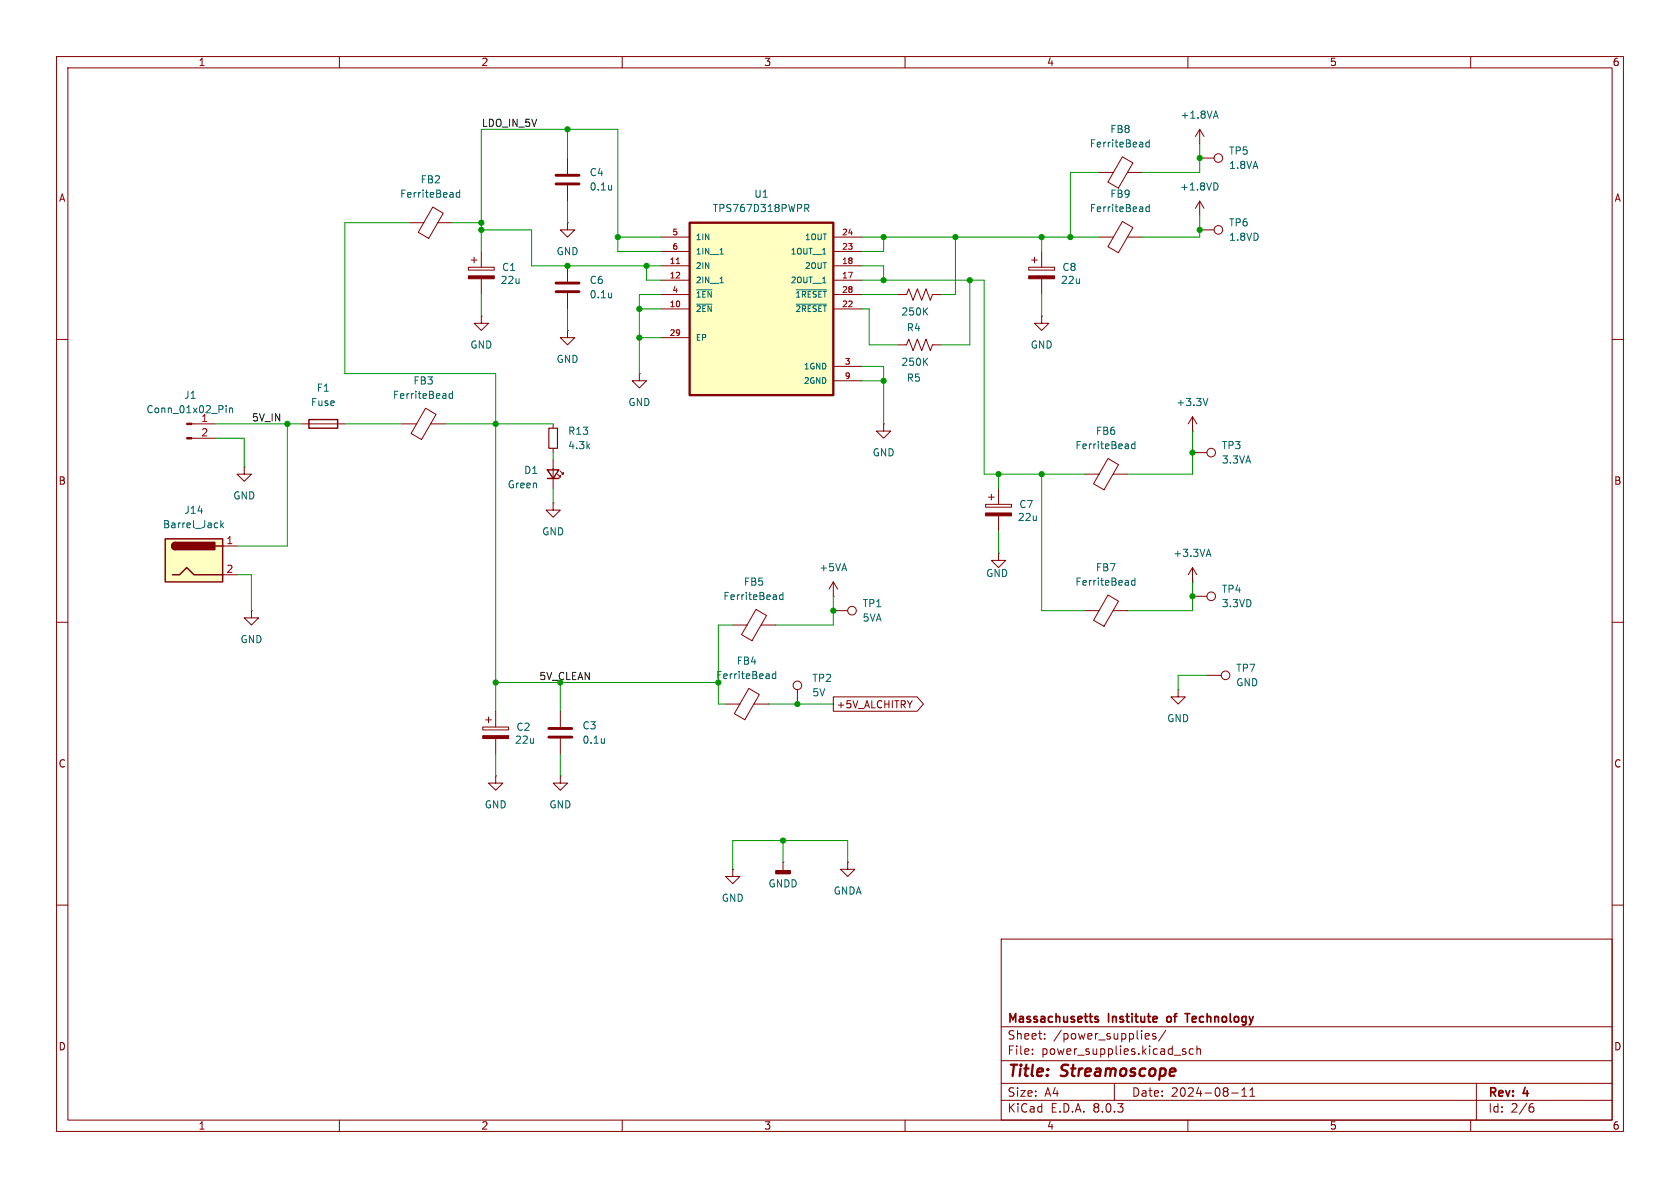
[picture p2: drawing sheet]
<svg xmlns="http://www.w3.org/2000/svg" width="297mm" height="210mm" viewBox="0 0 297 210" stroke-linecap="round" stroke-linejoin="round" font-family="sans-serif">
<g fill="none" stroke="#840000" stroke-width=".18">
<path d="M10 10h277v190h-277zM12 12h273v186h-273zM60 10v2M110 10v2M160 10v2M210 10v2M260 10v2M72.4 39.4h2.5M76.5 36.6l1.9 1.1-2.6 4.4-1.9-1zM77.4 39.4h2.6M100.3 39.4v1.2h1.3l-1.3 1.3-1.2-1.3h1.2M100.3 39.4h.1"/>
<path d="M100.3 27.9v2.8M100.3 32.8v2.8M10 60h2M82.8 47.2h4.6v.6h-4.6zM83.3 46h1M83.8 45.5v1M85.1 55.9v1.3h1.3l-1.3 1.2-1.3-1.2h1.3M85.1 55.9h.1M85.1 44.5v2.7M85.1 49.3v2.8M100.3 58.4v1.3h1.3l-1.3 1.3-1.2-1.3h1.2M100.3 58.4h.1"/>
<path d="M100.3 47v2.8M100.3 51.8v2.8M158.7 52.1h1.6l.4-1 .7 2 .8-2 .7 2 .8-2 .8 2 .3-1h1.6M285 60h2M156.2 74.9v1.3h1.3l-1.3 1.3-1.3-1.3h1.3M156.2 74.9h.1M158.7 61h1.6l.4-1.1 .7 2.1 .8-2.1 .7 2.1 .8-2.1 .8 2.1 .3-1h1.6M191.8 83.8h2.5M195.9 81.1l1.8 1-2.5 4.5-1.9-1.1zM196.8 83.8h2.6M10 110h2M129.5 110.5h2.6"/>
<path d="M133.7 107.7l1.8 1.1-2.6 4.5-1.8-1.1zM134.6 110.5h2.6M147.3 105.4h.1M147.3 102.9l-.7 1.2M147.3 102.9v2.5M147.3 102.9l.8 1.2M191.8 108h2.5M195.9 105.2l1.8 1.1-2.5 4.4-1.9-1zM196.8 108h2.6M210.8 102.9h.1M210.8 105.4h2.6M210.8 100.3l-.7 1.3"/>
<path d="M210.8 100.3v2.6M210.8 100.3l.8 1.3M285 110h2M85.3 128.5h4.6v.5h-4.6zM85.9 127.3h1M86.4 126.7v1.1M87.6 137.2v1.2h1.3l-1.3 1.3-1.2-1.3h1.2M87.6 137.2h.1M87.6 125.7v2.8M87.6 130.6v2.8M99.1 137.2v1.2h1.2l-1.2 1.3-1.3-1.3h1.3M99.1 137.2h.1"/>
<path d="M128.3 124.5h2.5M132.4 121.7l1.8 1.1-2.5 4.4-1.9-1zM133.3 124.5h2.6M141 121.9v2.6M10 160h2M129.5 153.7v1.2h1.3l-1.3 1.3-1.2-1.3h1.2M129.5 153.7h.1M138.4 152.4h.1M138.4 152.4v1.5M149.9 152.4v1.3h1.2l-1.2 1.2-1.3-1.2h1.3M149.9 152.4h.1M285 160h2"/>
<path d="M177 166h108v32h-108zM60 198v2M110 198v2M160 198v2M177 194.5h108M177 191.5h108M177 187.5h108M177 181.5h108M182.5 186.3v.1M182.5 185.5v.1M184.7 183.6v.1M184.7 182.8v.1"/>
<path d="M197 191.5v3M202.5 183.6h.6M202.5 182.8l.5-.1 .2 .4-.7 .1M204.3 182.8l-.3-.1-.3 .2 .1 .2 .5 .2v.3h-.6M206.1 182.1l-1.3 2M209 185.7l.7 .4-.2 .3-.5-.1M209.6 185.5l-.4-.1-.2 .2M210 198v2M211 185.5l-.5-.1-.3 .3v.4l.2 .2h.6M211.6 185.5l.2-.1 .4 .1v.9M211.6 184.9v1.5M217.7 193.2h1.2"/>
<path d="M219.5 193.8h.9M219.5 192.7l.5-.4v1.5M221 193.8h.8M221 192.7l.4-.4v1.5M260 198v2M261 191.5v6.5M270.6 195.7h.3l.3 .3-.1 .5-.5 .1M271 195.1l-.4 .1"/>
<circle cx="214.1" cy="105.4" r=".76"/>
<circle cx="141" cy="121.2" r=".76"/>
</g>
<path d="M193.6 179.8h.5M206.3 179.8v.7M209.5 179.2h.8M209.9 179.2v1.5M193.6 180.1l.5 .2 .1 .2-.2 .2-.4-.1" fill="none" stroke="#840000" stroke-width=".3"/>
<path d="M98.3 32.5h4.1M98.3 31h4.1M98.3 51.6h4.1M98.3 50h4.1" fill="none" stroke="#840000" stroke-width=".51"/>
<g fill="none" stroke="#006464" stroke-width=".18">
<path d="M81.3 33.6v1.3M81.3 34.1l-.4-.1-.2 .3 .1 .5h.5M108.1 32.8v.8M108.1 33.5h.1M108.1 51.8v.8M108.1 52.5v.1M163.5 55l.5 .7M164 54.4l-.7 .8M163.5 63.9l.5 .7M164 63.3l-.7 .7M200.6 78v1.3M200.6 78.5h-.3l-.3 .2 .2 .6h.4"/>
<path d="M213.4 98h.6M213.7 97.1l.4 1.3M137.1 118.7v1.3M137.1 119.2l-.3-.1-.3 .3 .2 .5h.4M138.4 104.7v1.3M138.4 105.2l-.4-.1-.2 .3 .1 .5h.5M200.6 102.2v1.2M200.6 102.7l-.3-.1-.3 .2 .2 .6h.4"/>
</g>
<g fill="#840000" stroke="#840000" stroke-width=".18">
<path d="M85.3 130h4.6v.6h-4.6z"/>
<path d="M82.8 48.8h4.6v.5h-4.6z"/>
</g>
<path d="M137.2 153.9h2.5v.5h-2.5z" fill="#840000" stroke="#840000" stroke-width=".25"/>
<path d="M121.9 39.4h25.4v30.5h-25.4z" fill="#ffffc2"/>
<path d="M121.9 39.4h25.4v30.5h-25.4z" fill="none" stroke="#840000" stroke-width=".41"/>
<g fill="none" stroke="#840000" stroke-width=".18">
<path d="M116.8 54.6h5.1M116.8 47h5.1M116.8 49.5h5.1M116.8 44.5h5.1M116.8 41.9h5.1M116.8 52.1h5.1M116.8 59.7h5.1M147.3 54.6h5.1M147.3 47h5.1M147.3 49.5h5.1M147.3 44.5h5.1M147.3 41.9h5.1"/>
<path d="M147.3 52.1h5.1M33.9 74.9h4.2M33.9 77.5h4.2M53.3 74.9h7.7M71.1 74.9h2.6M75.2 72.2l1.9 1.1-2.6 4.4-1.8-1.1zM76.1 74.9h2.6M147.3 64.8h5.1M147.3 67.3h5.1M174.2 89.2h4.6v.5h-4.6zM174.8 87.9h1M175.3 87.4v1"/>
<path d="M176.5 97.8v1.3h1.3l-1.3 1.2-1.2-1.2h1.2M176.5 97.8h.1M176.5 86.4v2.8M176.5 91.2v2.8M147.3 108h2.6M213.4 119.4h2.5M208.3 121.9v1.3h1.2l-1.2 1.3-1.3-1.3h1.3M208.3 121.9h.1"/>
<circle cx="150.6" cy="107.9" r=".76"/>
<circle cx="216.7" cy="119.4" r=".76"/>
</g>
<g fill="none" stroke="#006464" stroke-width=".18">
<path d="M142.3 36.1h.5l.2 .3-.1 .3-.6 .1M142.6 36.8l.4 .6M123.1 53.8h2.8M123.1 51.2h2.8M127.3 50h.6M127.3 44.9h.6M140.7 53.8h5.4M140.7 51.2h5.4M40 71.7v.1M40 72.1v.9M40.6 72.1v.9M40.6 72.2l.2-.1 .3 .1v.8"/>
<path d="M80 69.2v1.2M80 69.6h-.4l-.2 .2 .1 .6h.5"/>
</g>
<path d="M119.6 46.6h.6" fill="none" stroke="#a90000" stroke-width=".18"/>
<g fill="#840000" stroke="#840000" stroke-width=".18">
<path d="M174.2 90.7h4.6v.5h-4.6z"/>
<path d="M33 77.3h.9v.3h-.9z"/>
<path d="M33 74.8h.9v.3h-.9z"/>
</g>
<path d="M54.6 74.2h5.1v1.5h-5.1z" fill="none" stroke="#840000" stroke-width=".25"/>
<path d="M29.2 95.3h10.2v7.6h-10.2z" fill="#ffffc2"/>
<path d="M29.2 95.3h10.2v7.6h-10.2zM31 95.9a.64 .64 0 0 0-.6 .6 .64 .64 0 0 0 .6 .7M38.1 96.5h1.3M96.8 83.1h2l-1 1.5zM96.8 84.6h2M30.5 101.6h1.2l1.3-1.3 1.3 1.3h5.1" fill="none" stroke="#840000" stroke-width=".25"/>
<g fill="#840000" stroke="#840000" stroke-width=".25">
<path d="M30.5 96.1l.5-.2v1.3a.63 .63 0 0 1-.6-.4 .63 .63 0 0 1 .1-.7z"/>
<path d="M31 95.9h7v1.3h-7z"/>
</g>
<g fill="none" stroke="#840000" stroke-width=".18">
<path d="M194.3 30.5h2.5M198.4 39.1l1.9 1.1-2.6 4.5-1.8-1.1zM198.4 27.7l1.9 1.1-2.6 4.4-1.8-1zM199.3 30.5h2.6M212.1 22.9l-.8 1.2M212.1 22.9v2.5M212.1 35.6v2.5M212.1 22.9l.8 1.2M212.1 35.6l-.8 1.2M212.1 35.6l.8 1.2M212.1 27.9h2.5M181.9 47.2h4.5v.6h-4.5z"/>
<path d="M182.4 46h1M182.9 45.5v1M184.1 55.9v1.3h1.3l-1.3 1.2-1.2-1.2h1.2M184.1 55.9h.1M184.1 44.5v2.7M184.1 49.3v2.8M194.3 41.9h2.5M199.3 41.9h2.6M212.1 40.6h2.5M97.8 74.9v.8M97.8 79.2v.8M113 66v1.3h1.3l-1.3 1.3-1.2-1.3h1.2"/>
<path d="M113 66h.1M210.8 76.2h.1M210.8 73.7l-.7 1.2M210.8 73.7v2.5M210.8 73.7l.8 1.2M39.4 96.5h2.5M43.2 82.6v1.2h1.2l-1.2 1.3-1.3-1.3h1.3M43.2 82.6h.1M97.8 88.9v1.3h1.3l-1.3 1.2-1.3-1.2h1.3M97.8 88.9h.1M97.8 81.3v5.1M98.6 83.8l.5 .5v-.2v.2h-.3"/>
<path d="M99.1 83.3l.5 .5v-.2v.2h-.3M210.8 80h2.6M39.4 101.6h2.5M44.4 108v1.2h1.3l-1.3 1.3-1.2-1.3h1.2M44.4 108h.1M99.1 125.7v2.8M99.1 130.6v2.8M147.3 123.2h14.8l1.2 1.3-1.2 1.2h-14.8z"/>
<circle cx="215.4" cy="27.9" r=".76"/>
<circle cx="215.4" cy="40.6" r=".76"/>
<circle cx="214.1" cy="80" r=".76"/>
</g>
<g fill="none" stroke="#006464" stroke-width=".18">
<path d="M214.9 19.6l.5 1.3M203.2 24.7v1.3M203.2 36.1v1.3M203.2 36.6h-.4l-.2 .2 .1 .5h.5M203.2 25.2l-.4-.1-.2 .3 .1 .5h.5M214.6 20.5h.6M214.9 32.3a.68 .68 0 0 1 .4 .7 .68 .68 0 0 1-.4 .6M213.5 70.4l-.4 1.3M39 92v1.3M39.2 92.8l.3 .5M39.5 92.4l-.5 .5M106.9 130.5v.9"/>
<path d="M106.9 131.3h-.1"/>
</g>
<path d="M181.9 48.8h4.5v.5h-4.5z" fill="#840000" stroke="#840000" stroke-width=".18"/>
<path d="M97 75.7h1.6v3.5h-1.6z" fill="none" stroke="#840000" stroke-width=".2"/>
<path d="M97 130.3h4.1M97 128.8h4.1" fill="none" stroke="#840000" stroke-width=".51"/>
<g fill="none" stroke="#009600" stroke-width=".18">
<path d="M72.4 39.4h-11.4v26.6h26.6v59.7M80 39.4h5.1M100.3 22.9v5M100.3 35.6v3.8M194.3 30.5h-5.1v11.4M212.1 38.1v3.8h-10.2M212.1 25.4v5.1h-10.2M85.1 40.6h8.9v6.4h22.8M85.1 44.5v-21.6h24.1v21.6h7.6M85.1 52.1v3.8M100.3 54.6v3.8M109.2 41.9h7.6"/>
<path d="M113 54.6h3.8M113 59.7h3.8M114.3 47v2.5h2.5M116.8 52.1h-3.8v13.9M152.4 47h3.8v2.5M152.4 41.9h41.9M152.4 52.1h6.3M152.4 49.5h21.6v34.3h17.8M152.4 54.6h1.3v6.4h5M156.2 41.9v2.6h-3.8M168.9 41.9v10.2h-2.5M171.4 49.5v11.5h-5"/>
<path d="M184.1 41.9v2.6M184.1 52.1v3.8M38.1 74.9h15.2M38.1 77.5h5.1v5.1M50.8 74.9v21.6h-8.9M61 74.9h10.1M78.7 74.9h19.1M152.4 64.8h3.8v10.1M152.4 67.3h3.8M210.8 76.2v7.6h-11.4M97.8 80v1.3M97.8 86.4v2.5"/>
<path d="M176.5 83.8v2.6M176.5 94v3.8M184.1 83.8v24.2h7.7M41.9 101.6h2.5v6.4M129.5 110.5h-2.5v14h1.3M147.3 105.4v5.1h-10.1M210.8 102.9v5.1h-11.4M213.4 119.4h-5.1v2.5M87.6 133.4v3.8M87.6 120.7h39.4M99.1 120.7v5M99.1 133.4v3.8"/>
<path d="M135.9 124.5h11.4M138.4 148.6v3.8M149.9 152.4v-3.8h-20.4v5.1"/>
</g>
<g fill="#009600" stroke="#009600" stroke-width=".18">
<circle cx="156.2" cy="41.9" r=".46"/>
<circle cx="168.9" cy="41.9" r=".46"/>
<circle cx="171.4" cy="49.5" r=".46"/>
<circle cx="156.2" cy="49.5" r=".46"/>
<circle cx="141" cy="124.5" r=".46"/>
<circle cx="138.4" cy="148.6" r=".46"/>
<circle cx="147.3" cy="108" r=".46"/>
<circle cx="100.3" cy="47" r=".46"/>
<circle cx="114.3" cy="47" r=".46"/>
<circle cx="100.3" cy="22.9" r=".46"/>
<circle cx="109.2" cy="41.9" r=".46"/>
<circle cx="184.1" cy="83.8" r=".46"/>
<circle cx="156.2" cy="67.3" r=".46"/>
<circle cx="176.5" cy="83.8" r=".46"/>
<circle cx="210.8" cy="105.4" r=".46"/>
<circle cx="210.8" cy="80" r=".46"/>
<circle cx="212.1" cy="40.6" r=".46"/>
<circle cx="212.1" cy="27.9" r=".46"/>
<circle cx="85.1" cy="40.6" r=".46"/>
<circle cx="85.1" cy="39.4" r=".46"/>
<circle cx="50.8" cy="74.9" r=".46"/>
<circle cx="184.1" cy="41.9" r=".46"/>
<circle cx="189.2" cy="41.9" r=".46"/>
<circle cx="87.6" cy="74.9" r=".46"/>
<circle cx="87.6" cy="120.7" r=".46"/>
<circle cx="113" cy="59.7" r=".46"/>
<circle cx="113" cy="54.6" r=".46"/>
<circle cx="127" cy="120.7" r=".46"/>
</g>
<g font-size="2.8" fill="#840000">
<text x="178" y="190.9">Title:</text>
<text x="187.7" y="190.9">Streamoscope</text>
</g>
<g font-size="2.1" fill="#840000">
<text x="178" y="184">Sheet:</text>
<text x="178" y="181.2">Massachusetts</text>
<text x="186.2" y="184">/power_supplies/</text>
<text x="196" y="181.2">Institute</text>
<text x="207" y="181.2">of</text>
<text x="210.9" y="181.2">Technology</text>
<text x="178" y="186.7">File:</text>
<text x="184.1" y="186.7">power_supplies.kicad_sch</text>
<text x="178" y="196.9">KiCad</text>
<text x="178" y="194.1">Size:</text>
<text x="184.7" y="194.1">A4</text>
<text x="185.7" y="196.9">E.D.A.</text>
<text x="193.3" y="196.9">8.0.3</text>
<text x="200" y="194.1">Date:</text>
<text x="207" y="194.1">2024-08-11</text>
<text x="263" y="194.3">Rev:</text>
<text x="263" y="196.9">Id:</text>
<text x="267.1" y="196.9">2/6</text>
<text x="269.4" y="194.3">4</text>
</g>
<g font-size="1.8" fill="#840000">
<text x="35" y="11.9">1</text>
<text x="85" y="11.9">2</text>
<text x="135" y="11.9">3</text>
<text x="185" y="11.9">4</text>
<text x="235" y="11.9">5</text>
<text x="285" y="11.9">6</text>
<text x="10.3" y="35.9">A</text>
<text x="285.3" y="35.9">A</text>
<text x="10.3" y="85.9">B</text>
<text x="285.3" y="85.9">B</text>
<text x="147.8" y="125.4">+5V_ALCHITRY</text>
<text x="10.3" y="135.9">C</text>
<text x="285.3" y="135.9">C</text>
<text x="10.3" y="185.9">D</text>
<text x="285.3" y="185.9">D</text>
<text x="35" y="199.9">1</text>
<text x="85" y="199.9">2</text>
<text x="135" y="199.9">3</text>
<text x="185" y="199.9">4</text>
<text x="235" y="199.9">5</text>
<text x="285" y="199.9">6</text>
</g>
<g font-size="1.8" fill="#0f0f0f">
<text x="85.1" y="22.5">LDO_IN_5V</text>
<text x="44.4" y="74.6">5V_IN</text>
</g>
<g font-size="1.8" fill="#006464">
<text x="196.2" y="23.7">FB8</text>
<text x="208.6" y="21.2">+1.8VA</text>
<text x="192.6" y="26.3">FerriteBead</text>
<text x="217.2" y="27.5">TP5</text>
<text x="70.6" y="35.2">FerriteBead</text>
<text x="74.3" y="32.6">FB2</text>
<text x="104.1" y="31.3">C4</text>
<text x="104.1" y="33.9">0.1u</text>
<text x="133.2" y="35.2">U1</text>
<text x="196.2" y="35.2">FB9</text>
<text x="208.5" y="33.9">+1.8VD</text>
<text x="217.2" y="30.1">1.8VA</text>
<text x="125.9" y="37.7">TPS767D318PWPR</text>
<text x="192.6" y="37.7">FerriteBead</text>
<text x="217.2" y="40.2">TP6</text>
<text x="98.3" y="45.3">GND</text>
<text x="217.2" y="42.8">1.8VD</text>
<text x="88.4" y="50.4">22u</text>
<text x="88.7" y="48.1">C1</text>
<text x="104.1" y="50.4">C6</text>
<text x="104.1" y="52.9">0.1u</text>
<text x="187.5" y="50.4">22u</text>
<text x="187.7" y="48.1">C8</text>
<text x="159.2" y="56">250K</text>
<text x="160.2" y="58.8">R4</text>
<text x="83.1" y="61.8">GND</text>
<text x="98.3" y="64.4">GND</text>
<text x="159.2" y="64.9">250K</text>
<text x="182.1" y="61.8">GND</text>
<text x="32.5" y="70.7">J1</text>
<text x="54.9" y="72">Fuse</text>
<text x="55.9" y="69.4">F1</text>
<text x="69.4" y="70.7">FerriteBead</text>
<text x="73" y="68.2">FB3</text>
<text x="111" y="72">GND</text>
<text x="160.2" y="67.7">R5</text>
<text x="207.9" y="72">+3.3V</text>
<text x="25.8" y="73.3">Conn_01x02_Pin</text>
<text x="35.5" y="74.7">1</text>
<text x="100.3" y="77.1">R13</text>
<text x="193.6" y="77.1">FB6</text>
<text x="92.6" y="84">D1</text>
<text x="100.3" y="79.6">4.3k</text>
<text x="154.2" y="80.9">GND</text>
<text x="190" y="79.6">FerriteBead</text>
<text x="215.9" y="79.6">TP3</text>
<text x="215.9" y="82.1">3.3VA</text>
<text x="41.1" y="88.5">GND</text>
<text x="89.7" y="86.5">Green</text>
<text x="28.7" y="93.6">Barrel_Jack</text>
<text x="32.5" y="91">J14</text>
<text x="95.8" y="94.8">GND</text>
<text x="179.8" y="92.3">22u</text>
<text x="180.1" y="90">C7</text>
<text x="144.7" y="101.2">+5VA</text>
<text x="193.6" y="101.2">FB7</text>
<text x="207.3" y="98.7">+3.3VA</text>
<text x="127.8" y="106.3">FerriteBead</text>
<text x="131.4" y="103.7">FB5</text>
<text x="152.4" y="107.5">TP1</text>
<text x="174.2" y="102.2">GND</text>
<text x="190" y="103.7">FerriteBead</text>
<text x="215.9" y="105">TP4</text>
<text x="215.9" y="107.5">3.3VD</text>
<text x="42.4" y="113.9">GND</text>
<text x="152.4" y="110.1">5VA</text>
<text x="130.1" y="117.7">FB4</text>
<text x="218.4" y="119">TP7</text>
<text x="126.5" y="120.2">FerriteBead</text>
<text x="143.5" y="120.8">TP2</text>
<text x="143.5" y="123.3">5V</text>
<text x="218.4" y="121.5">GND</text>
<text x="90.9" y="131.7">22u</text>
<text x="91.2" y="129.4">C2</text>
<text x="102.9" y="129.1">C3</text>
<text x="102.9" y="131.7">0.1u</text>
<text x="206.2" y="127.9">GND</text>
<text x="85.6" y="143.1">GND</text>
<text x="97" y="143.1">GND</text>
<text x="127.5" y="159.6">GND</text>
<text x="135.8" y="157.1">GNDD</text>
<text x="147.3" y="158.3">GNDA</text>
</g>
<g font-size="1.8" fill="#a90000">
<text x="35.5" y="77.2">2</text>
<text x="39.9" y="96.3">1</text>
<text x="39.9" y="101.3">2</text>
</g>
<text font-size="1.8" fill="#009600" x="95.2" y="120.3">5V_CLEAN</text>
<g font-size="1.4" fill="#a90000">
<text x="118.8" y="41.7">5</text>
<text x="148.8" y="41.7">24</text>
<text x="118.3" y="46.7">11</text>
<text x="118.8" y="44.2">6</text>
<text x="148.8" y="46.7">18</text>
<text x="148.8" y="44.2">23</text>
<text x="118.3" y="49.3">12</text>
<text x="118.8" y="51.8">4</text>
<text x="148.8" y="49.3">17</text>
<text x="148.8" y="51.8">28</text>
<text x="118.3" y="54.4">10</text>
<text x="118.3" y="59.4">29</text>
<text x="148.8" y="54.4">22</text>
<text x="149.2" y="64.5">3</text>
<text x="149.2" y="67.1">9</text>
</g>
<g font-size="1.4" fill="#006464">
<text x="122.9" y="47.7">2IN</text>
<text x="122.9" y="42.6">1IN</text>
<text x="122.9" y="45.2">1IN__1</text>
<text x="139.7" y="45.2">1OUT__1</text>
<text x="142.2" y="47.7">2OUT</text>
<text x="142.2" y="42.6">1OUT</text>
<text x="122.9" y="50.3">2IN__1</text>
<text x="122.9" y="52.8">~{1EN}</text>
<text x="139.7" y="50.3">2OUT__1</text>
<text x="140.5" y="52.8">~{1RESET}</text>
<text x="122.9" y="55.3">~{2EN}</text>
<text x="140.5" y="55.3">~{2RESET}</text>
<text x="122.9" y="60.4">EP</text>
<text x="142" y="65.5">1GND</text>
<text x="142" y="68">2GND</text>
</g>
</svg>
